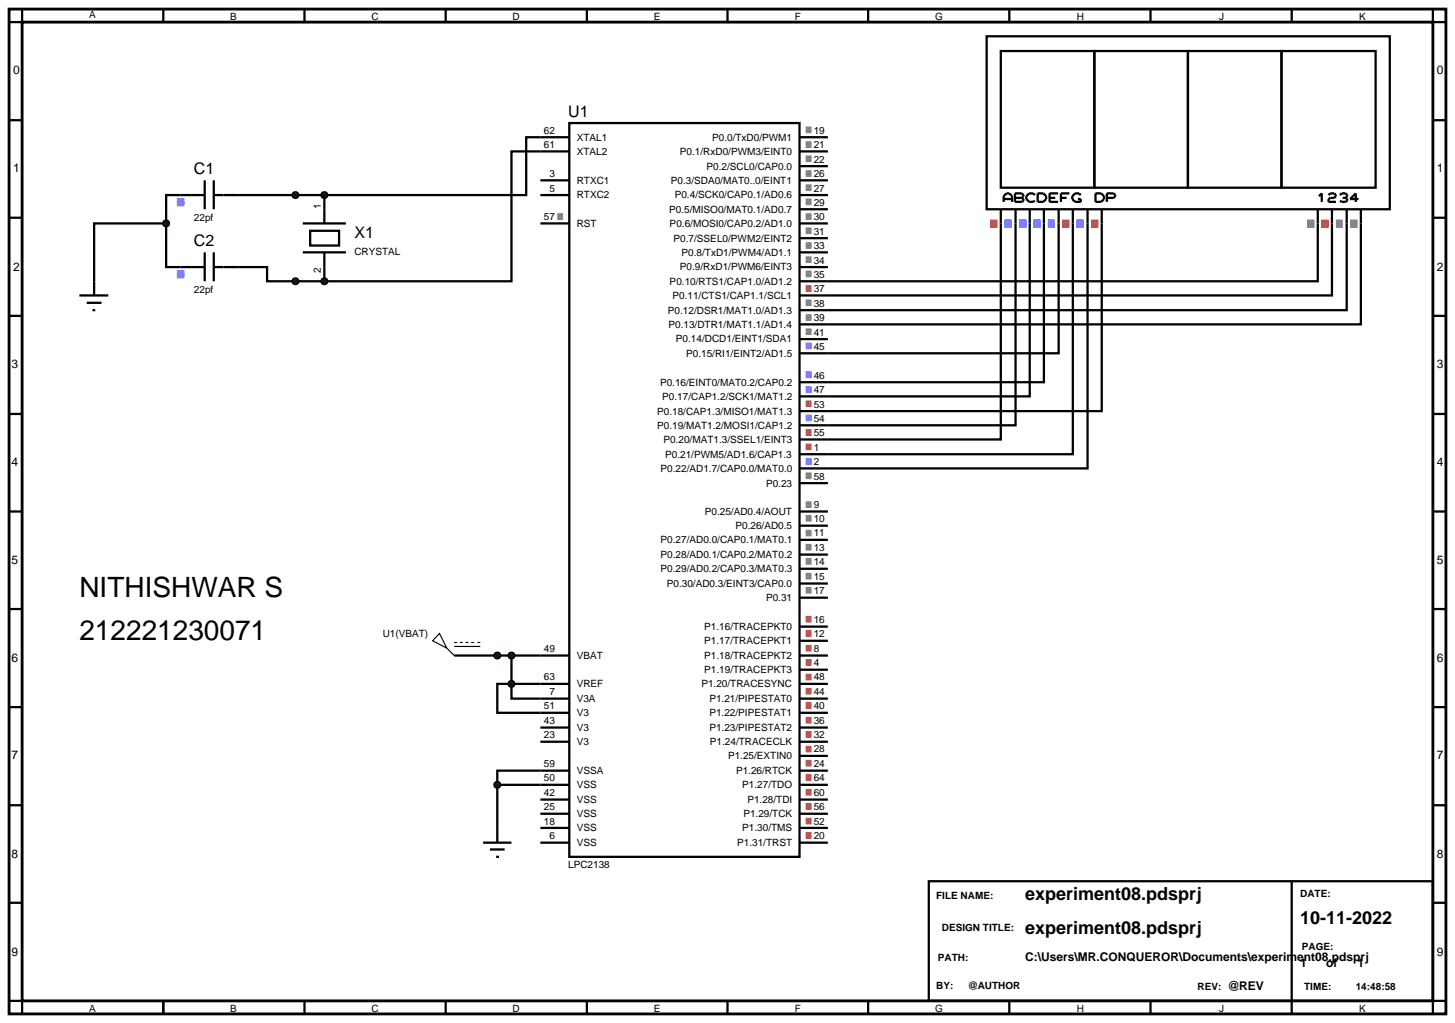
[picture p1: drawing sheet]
<svg xmlns="http://www.w3.org/2000/svg" width="257mm" height="180mm" viewBox="0 0 257 180" stroke-linecap="round" stroke-linejoin="round" font-family="sans-serif">
<path d="M1.6 1.6h253.4v177.2h-253.4zM3.9 3.9h248.8v172.6h-248.8z" fill="none" stroke="#000" stroke-width=".5"/>
<g fill="none" stroke="#000" stroke-width=".4">
<path d="M3.9 1.6v2.3h-2.3M28.8 1.6v2.3M53.7 1.6v2.3M78.6 1.6v2.3M103.5 1.6v2.3M128.3 1.6v2.3M153.1 1.6v2.3M178 1.6v2.3M202.9 1.6v2.3M227.8 1.6v2.3M252.7 1.6v2.3h2.3M1.6 21.2h2.3"/>
<path d="M1.6 38.4h2.3M29.3 39.4v7.7h6.8M29.3 39.4h-12.7v10.2M36.1 34.4h-6.8v5M36.1 31.8v5.1M37.7 34.4h19.5M37.7 31.8v5.1M57.2 34.4v2.5M95.3 34.4h5.1M95.3 31.8h5.1M95.3 39.4h5.1M100.4 21.7h40.6v129.4h-40.6z"/>
<path d="M100.4 24.2h-7.6v10.2h-35.6M100.4 26.7h-10.2v22.9h-33M141 34.4h5M141 24.2h5M141 26.7h5M141 29.3h5M141 31.8h5M141 36.9h5M141 39.4h5M176.5 39.4v38.1h-35.5M179.1 39.4v35.6h-38.1M181.6 39.4v30.5h-40.6"/>
<path d="M184.1 39.4v28h-43.1M186.7 39.4v22.9h-45.7M189.2 39.4v40.7h-48.2M191.8 39.4v43.2h-50.8M194.3 39.4v33.1h-53.3M232.4 39.4v10.2h-91.4M234.9 39.4v12.7h-93.9M237.5 39.4v15.3h-96.5M240 39.4v17.8h-99M252.7 21.2h2.3M252.7 38.4h2.3M1.6 55.7h2.3"/>
<path d="M36.1 44.5v5.1M37.7 47.1h9.4v2.5h10.1M37.7 44.5v5.1M57.2 47.1v2.5M141 47.1h5M141 42h5M141 44.5h5M141 59.8h5M252.7 55.7h2.3M1.6 73h2.3M252.7 73h2.3M1.6 90.2h2.3"/>
<path d="M141 90.2h5M141 85.2h5M141 95.2h5M141 97.8h5M141 92.7h5M252.7 90.2h2.3M1.6 107.4h2.3M80.1 115.6h20.3M90.2 115.6v5M141 115.6h5M141 100.3h5M141 102.9h5"/>
<path d="M141 110.5h5M141 113h5M141 118.1h5M141 105.4h5M252.7 107.4h2.3M1.6 124.7h2.3M87.7 138.4v7.6M87.7 138.4h12.7M90.2 120.6v2.6h10.2M90.2 120.6h-2.5v5.1h12.7M90.2 120.6h10.2M95.3 130.8h5.1"/>
<path d="M95.3 128.3h5.1M100.4 135.9h-12.7v2.5M141 138.4h5M141 120.6h5M141 130.8h5M141 135.9h5M141 123.2h5M141 125.7h5M141 128.3h5M141 133.3h5M252.7 124.7h2.3M1.6 142h2.3"/>
<path d="M1.6 159.2h2.3M95.3 148.6h5.1M95.3 141h5.1M95.3 143.5h5.1M95.3 146h5.1M141 148.6h5M141 141h5M141 143.5h5M141 146h5M163.8 155.4h88.9v21.1h-88.9zM227.8 155.4v23.4M252.7 142h2.3"/>
<path d="M252.7 159.2h2.3M1.6 176.5h2.3v2.3M28.8 176.5v2.3M53.7 176.5v2.3M78.6 176.5v2.3M103.5 176.5v2.3M128.3 176.5v2.3M153.1 176.5v2.3M178 176.5v2.3M202.9 176.5v2.3M255 176.5h-2.3v2.3"/>
</g>
<g fill="none" stroke="#4040ff" stroke-width=".18">
<path d="M31.2 35h1.3M31.2 35.1h1.3M31.2 35.2h1.3M31.2 35.3h1.3M31.2 35.4h1.3M31.2 35.5h1.3M31.2 35.6h1.3M31.2 35.7h1.3M31.2 35.8h1.3M31.2 35.9h1.3M31.2 36h1.3M31.2 36.1h1.3"/>
<path d="M31.2 36.2h1.3M31.2 36.3h1.3M31.2 47.7h1.3M31.2 47.8h1.3M31.2 47.9h1.3M31.2 48h1.3M31.2 48.1h1.3M31.2 48.2h1.3M31.2 48.3h1.3M31.2 48.4h1.3M31.2 48.5h1.3M31.2 48.6h1.3"/>
<path d="M31.2 48.7h1.3M31.2 48.8h1.3M31.2 48.9h1.3M31.2 49h1.3M142.1 60.5h1M142.1 60.6h1M142.1 60.7h1M142.1 60.8h1M142.1 60.9h1M142.1 61h1M142.1 61.1h1M142.1 61.2h1"/>
<path d="M142.1 61.3h1M142.1 61.4h1M142.1 61.5h1M142.1 65.6h1M142.1 65.7h1M142.1 65.8h1M142.1 65.9h1M142.1 66h1M142.1 66.1h1M142.1 66.2h1M142.1 66.3h1M142.1 66.4h1"/>
<path d="M142.1 66.5h1M142.1 66.6h1M142.1 68.2h1M142.1 68.3h1M142.1 68.4h1M142.1 68.5h1M142.1 68.6h1M142.1 68.7h1M142.1 68.8h1M142.1 68.9h1M142.1 69h1M142.1 69.1h1"/>
<path d="M142.1 69.2h1M142.1 73.2h1M142.1 73.3h1M142.1 73.4h1M142.1 73.5h1M142.1 73.6h1M142.1 73.7h1M142.1 73.8h1M142.1 73.9h1M142.1 74h1M142.1 74.1h1M142.1 74.2h1"/>
<path d="M142.1 80.9h1M142.1 81h1M142.1 81.1h1M142.1 81.2h1M142.1 81.3h1M142.1 81.4h1M142.1 81.5h1M142.1 81.6h1M142.1 81.7h1M142.1 81.8h1M142.1 81.9h1"/>
</g>
<g fill="none" stroke="#808080" stroke-width=".18">
<path d="M98.3 37.7h1M98.3 37.8h1M98.3 37.9h1M98.3 38h1M98.3 38.1h1M98.3 38.2h1M98.3 38.3h1M98.3 38.4h1M98.3 38.5h1M98.3 38.6h1M98.3 38.7h1M142.1 22.4h1"/>
<path d="M142.1 22.5h1M142.1 22.6h1M142.1 22.7h1M142.1 22.8h1M142.1 22.9h1M142.1 23h1M142.1 23.1h1M142.1 23.2h1M142.1 23.3h1M142.1 23.4h1M142.1 25h1M142.1 25.1h1"/>
<path d="M142.1 25.2h1M142.1 25.3h1M142.1 25.4h1M142.1 25.5h1M142.1 25.6h1M142.1 25.7h1M142.1 25.8h1M142.1 25.9h1M142.1 26h1M142.1 27.5h1M142.1 27.6h1M142.1 27.7h1"/>
<path d="M142.1 27.8h1M142.1 27.9h1M142.1 28h1M142.1 28.1h1M142.1 28.2h1M142.1 28.3h1M142.1 28.4h1M142.1 28.5h1M142.1 30.1h1M142.1 30.2h1M142.1 30.3h1M142.1 30.4h1"/>
<path d="M142.1 30.5h1M142.1 30.6h1M142.1 30.7h1M142.1 30.8h1M142.1 30.9h1M142.1 31h1M142.1 31.1h1M142.1 32.6h1M142.1 32.7h1M142.1 32.8h1M142.1 32.9h1M142.1 33h1"/>
<path d="M142.1 33.1h1M142.1 33.2h1M142.1 33.3h1M142.1 33.4h1M142.1 33.5h1M142.1 33.6h1M142.1 35.1h1M142.1 35.2h1M142.1 35.3h1M142.1 35.4h1M142.1 35.5h1M142.1 35.6h1"/>
<path d="M142.1 35.7h1M142.1 35.8h1M142.1 35.9h1M142.1 36h1M142.1 36.1h1M142.1 37.7h1M142.1 37.8h1M142.1 37.9h1M142.1 38h1M142.1 38.1h1M142.1 38.2h1M142.1 38.3h1"/>
<path d="M142.1 38.4h1M142.1 38.5h1M142.1 38.6h1M142.1 38.7h1M142.1 40.2h1M142.1 40.3h1M142.1 40.4h1M142.1 40.5h1M142.1 40.6h1M142.1 40.7h1M142.1 40.8h1M142.1 40.9h1"/>
<path d="M142.1 41h1M142.1 41.1h1M142.1 41.2h1M142.1 42.8h1M142.1 42.9h1M142.1 43h1M142.1 43.1h1M142.1 43.2h1M142.1 43.3h1M142.1 43.4h1M142.1 43.5h1M142.1 43.6h1"/>
<path d="M142.1 43.7h1M142.1 43.8h1M142.1 45.3h1M142.1 45.4h1M142.1 45.5h1M142.1 45.6h1M142.1 45.7h1M142.1 45.8h1M142.1 45.9h1M142.1 46h1M142.1 46.1h1M142.1 46.2h1"/>
<path d="M142.1 46.3h1M142.1 47.8h1M142.1 47.9h1M142.1 48h1M142.1 48.1h1M142.1 48.2h1M142.1 48.3h1M142.1 48.4h1M142.1 48.5h1M142.1 48.6h1M142.1 48.7h1M142.1 48.8h1"/>
<path d="M142.1 52.9h1M142.1 53h1M142.1 53.1h1M142.1 53.2h1M142.1 53.3h1M142.1 53.4h1M142.1 53.5h1M142.1 53.6h1M142.1 53.7h1M142.1 53.8h1M142.1 53.9h1M142.1 55.5h1"/>
<path d="M142.1 55.6h1M142.1 55.7h1M142.1 55.8h1M142.1 55.9h1M142.1 56h1M142.1 56.1h1M142.1 56.2h1M142.1 56.3h1M142.1 56.4h1M142.1 56.5h1M142.1 58h1M142.1 58.1h1"/>
<path d="M142.1 58.2h1M142.1 58.3h1M142.1 58.4h1M142.1 58.5h1M142.1 58.6h1M142.1 58.7h1M142.1 58.8h1M142.1 58.9h1M142.1 59h1M142.1 83.4h1M142.1 83.5h1M142.1 83.6h1"/>
<path d="M142.1 83.7h1M142.1 83.8h1M142.1 83.9h1M142.1 84h1M142.1 84.1h1M142.1 84.2h1M142.1 84.3h1M142.1 84.4h1M142.1 88.5h1M142.1 88.6h1M142.1 88.7h1M142.1 88.8h1"/>
<path d="M142.1 88.9h1M142.1 89h1M142.1 89.1h1M142.1 89.2h1M142.1 89.3h1M142.1 89.4h1M142.1 89.5h1M142.1 93.5h1M142.1 93.6h1M142.1 93.7h1M142.1 93.8h1M142.1 93.9h1"/>
<path d="M142.1 94h1M142.1 94.1h1M142.1 94.2h1M142.1 94.3h1M142.1 94.4h1M142.1 94.5h1M142.1 96h1M142.1 96.1h1M142.1 96.2h1M142.1 96.3h1M142.1 96.4h1M142.1 96.5h1"/>
<path d="M142.1 96.6h1M142.1 96.7h1M142.1 96.8h1M142.1 96.9h1M142.1 97h1M142.1 98.5h1M142.1 98.6h1M142.1 98.7h1M142.1 98.8h1M142.1 98.9h1M142.1 99h1M142.1 99.1h1"/>
<path d="M142.1 99.2h1M142.1 99.3h1M142.1 99.4h1M142.1 99.5h1M142.1 90.9h1M142.1 91h1M142.1 91.1h1M142.1 91.2h1M142.1 91.3h1M142.1 91.4h1M142.1 91.5h1M142.1 91.6h1"/>
<path d="M142.1 91.7h1M142.1 91.8h1M142.1 91.9h1M142.1 101.1h1M142.1 101.2h1M142.1 101.3h1M142.1 101.4h1M142.1 101.5h1M142.1 101.6h1M142.1 101.7h1M142.1 101.8h1M142.1 101.9h1"/>
<path d="M142.1 102h1M142.1 102.1h1M142.1 103.6h1M142.1 103.7h1M142.1 103.8h1M142.1 103.9h1M142.1 104h1M142.1 104.1h1M142.1 104.2h1M142.1 104.3h1M142.1 104.4h1M142.1 104.5h1"/>
<path d="M142.1 104.6h1"/>
</g>
<g fill="none" stroke="#ff4040" stroke-width=".18">
<path d="M142.1 50.4h1M142.1 50.5h1M142.1 50.6h1M142.1 50.7h1M142.1 50.8h1M142.1 50.9h1M142.1 51h1M142.1 51.1h1M142.1 51.2h1M142.1 51.3h1M142.1 51.4h1M142.1 70.7h1"/>
<path d="M142.1 70.8h1M142.1 70.9h1M142.1 71h1M142.1 71.1h1M142.1 71.2h1M142.1 71.3h1M142.1 71.4h1M142.1 71.5h1M142.1 71.6h1M142.1 71.7h1M142.1 75.8h1M142.1 75.9h1"/>
<path d="M142.1 76h1M142.1 76.1h1M142.1 76.2h1M142.1 76.3h1M142.1 76.4h1M142.1 76.5h1M142.1 76.6h1M142.1 76.7h1M142.1 76.8h1M142.1 78.3h1M142.1 78.4h1M142.1 78.5h1"/>
<path d="M142.1 78.6h1M142.1 78.7h1M142.1 78.8h1M142.1 78.9h1M142.1 79h1M142.1 79.1h1M142.1 79.2h1M142.1 79.3h1M142.1 108.7h1M142.1 108.8h1M142.1 108.9h1M142.1 109h1"/>
<path d="M142.1 109.1h1M142.1 109.2h1M142.1 109.3h1M142.1 109.4h1M142.1 109.5h1M142.1 109.6h1M142.1 109.7h1M142.1 111.2h1M142.1 111.3h1M142.1 111.4h1M142.1 111.5h1M142.1 111.6h1"/>
<path d="M142.1 111.7h1M142.1 111.8h1M142.1 111.9h1M142.1 112h1M142.1 112.1h1M142.1 112.2h1M142.1 113.8h1M142.1 113.9h1M142.1 114h1M142.1 114.1h1M142.1 114.2h1M142.1 114.3h1"/>
<path d="M142.1 114.4h1M142.1 114.5h1M142.1 114.6h1M142.1 114.7h1M142.1 114.8h1M142.1 116.3h1M142.1 116.4h1M142.1 116.5h1M142.1 116.6h1M142.1 116.7h1M142.1 116.8h1M142.1 116.9h1"/>
<path d="M142.1 117h1M142.1 117.1h1M142.1 117.2h1M142.1 117.3h1M142.1 118.9h1M142.1 119h1M142.1 119.1h1M142.1 119.2h1M142.1 119.3h1M142.1 119.4h1M142.1 119.5h1M142.1 119.6h1"/>
<path d="M142.1 119.7h1M142.1 119.8h1M142.1 119.9h1M142.1 121.4h1M142.1 121.5h1M142.1 121.6h1M142.1 121.7h1M142.1 121.8h1M142.1 121.9h1M142.1 122h1M142.1 122.1h1M142.1 122.2h1"/>
<path d="M142.1 122.3h1M142.1 122.4h1M142.1 123.9h1M142.1 124h1M142.1 124.1h1M142.1 124.2h1M142.1 124.3h1M142.1 124.4h1M142.1 124.5h1M142.1 124.6h1M142.1 124.7h1M142.1 124.8h1"/>
<path d="M142.1 124.9h1M142.1 126.5h1M142.1 126.6h1M142.1 126.7h1M142.1 126.8h1M142.1 126.9h1M142.1 127h1M142.1 127.1h1M142.1 127.2h1M142.1 127.3h1M142.1 127.4h1M142.1 127.5h1"/>
<path d="M142.1 129h1M142.1 129.1h1M142.1 129.2h1M142.1 129.3h1M142.1 129.4h1M142.1 129.5h1M142.1 129.6h1M142.1 129.7h1M142.1 129.8h1M142.1 129.9h1M142.1 130h1M142.1 131.6h1"/>
<path d="M142.1 131.7h1M142.1 131.8h1M142.1 131.9h1M142.1 132h1M142.1 132.1h1M142.1 132.2h1M142.1 132.3h1M142.1 132.4h1M142.1 132.5h1M142.1 132.6h1M142.1 134.1h1M142.1 134.2h1"/>
<path d="M142.1 134.3h1M142.1 134.4h1M142.1 134.5h1M142.1 134.6h1M142.1 134.7h1M142.1 134.8h1M142.1 134.9h1M142.1 135h1M142.1 135.1h1M142.1 136.6h1M142.1 136.7h1M142.1 136.8h1"/>
<path d="M142.1 136.9h1M142.1 137h1M142.1 137.1h1M142.1 137.2h1M142.1 137.3h1M142.1 137.4h1M142.1 137.5h1M142.1 137.6h1M142.1 139.2h1M142.1 139.3h1M142.1 139.4h1M142.1 139.5h1"/>
<path d="M142.1 139.6h1M142.1 139.7h1M142.1 139.8h1M142.1 139.9h1M142.1 140h1M142.1 140.1h1M142.1 140.2h1M142.1 141.7h1M142.1 141.8h1M142.1 141.9h1M142.1 142h1M142.1 142.1h1"/>
<path d="M142.1 142.2h1M142.1 142.3h1M142.1 142.4h1M142.1 142.5h1M142.1 142.6h1M142.1 142.7h1M142.1 144.3h1M142.1 144.4h1M142.1 144.5h1M142.1 144.6h1M142.1 144.7h1M142.1 144.8h1"/>
<path d="M142.1 144.9h1M142.1 145h1M142.1 145.1h1M142.1 145.2h1M142.1 145.3h1M142.1 146.8h1M142.1 146.9h1M142.1 147h1M142.1 147.1h1M142.1 147.2h1M142.1 147.3h1M142.1 147.4h1"/>
<path d="M142.1 147.5h1M142.1 147.6h1M142.1 147.7h1M142.1 147.8h1"/>
</g>
<path d="M28.9 39.1l.4-.2-.5 .5zM29.3 38.9l.3 .1 .2 .4zM29.3 39.9l.5-.5-.2 .4zM28.8 39.4l.5 .5-.4-.2z" fill="#004000" stroke="#000" stroke-width=".4"/>
<path d="M28.8 39.4l.5-.5 .5 .5-.5 .5z" fill="#004000"/>
<path d="M14 52.1h5.1M15.3 53.4h2.6M16.3 54.7h.5M16.6 49.6v2.5" fill="none" stroke="#000" stroke-width=".4"/>
<g fill="#004000" stroke="#000" stroke-width=".4">
<path d="M51.8 34l.3-.1-.5 .5zM52.1 33.9l.4 .2 .1 .3zM52.1 34.9l.5-.5-.1 .3zM51.6 34.4l.5 .5-.4-.2z"/>
<path d="M51.7 49.3l.4-.2-.5 .5zM52.1 49.1l.4 .2 .1 .3zM52.6 49.6l-.1 .3-.4 .2zM51.6 49.6l.5 .5-.4-.2z"/>
</g>
<g fill="#004000">
<path d="M52.1 33.9l.5 .5-.5 .5-.5-.5z"/>
<path d="M51.6 49.6l.5-.5 .5 .5-.5 .5z"/>
</g>
<path d="M53.4 39.4h7.6M57.2 36.9v2.5M53.4 44.5h7.6M54.7 40.7h5.1v2.6h-5.1zM57.2 44.5v2.6" fill="none" stroke="#000" stroke-width=".4"/>
<g fill="#004000" stroke="#000" stroke-width=".4">
<path d="M56.8 34.1l.4-.2-.5 .5zM57.2 33.9l.4 .2 .1 .3zM57.2 34.9l.5-.5-.1 .3zM56.7 34.4l.5 .5-.3-.1z"/>
<path d="M56.8 49.3l.4-.2-.5 .5zM57.2 49.1l.4 .2 .1 .3zM57.7 49.6l-.1 .3-.4 .2zM56.7 49.6l.5 .5-.4-.2z"/>
</g>
<g fill="#004000">
<path d="M56.7 34.4l.5-.5 .5 .5-.5 .5z"/>
<path d="M56.7 49.6l.5-.5 .5 .5-.5 .5z"/>
</g>
<path d="M77.5 111.7l1.3 2.6-2.5-1.3zM78.8 114.3l1.3 1.3M80.1 113.3h.5M80.1 114h4.6M81.1 113.3h.5M82.1 113.3h.5M83.1 113.3h.5M84.2 113.3h.5" fill="none" stroke="#000" stroke-width=".2"/>
<path d="M87.3 115.3l.4-.2-.5 .5zM87.7 115.1l.3 .1 .2 .4zM87.7 116.1l.5-.5-.2 .4zM87.2 115.6l.5 .5-.3-.1z" fill="#004000" stroke="#000" stroke-width=".4"/>
<path d="M87.2 115.6l.5-.5 .5 .5-.5 .5z" fill="#004000"/>
<path d="M85.2 148.6h5M86.4 149.8h2.6M87.5 151.1h.5M87.7 146v2.6" fill="none" stroke="#000" stroke-width=".4"/>
<g fill="#004000" stroke="#000" stroke-width=".4">
<path d="M87.3 138.1l.4-.2-.5 .5zM87.7 137.9l.4 .2 .1 .3zM87.7 138.9l.5-.5-.2 .4zM87.2 138.4l.5 .5-.3-.1z"/>
<path d="M89.9 115.2l.3-.1-.5 .5zM90.2 115.1l.3 .1 .2 .4zM90.7 115.6l-.2 .4-.3 .1zM89.7 115.6l.5 .5-.3-.1z"/>
<path d="M89.9 120.2l.3-.1-.5 .5zM90.2 120.1l.3 .1 .2 .4zM90.7 120.6l-.1 .3-.4 .2zM89.7 120.6l.5 .5-.4-.2z"/>
</g>
<g fill="#004000">
<path d="M87.2 138.4l.5-.5 .5 .5-.5 .5z"/>
<path d="M90.2 115.1l.5 .5-.5 .5-.5-.5z"/>
<path d="M90.2 120.1l.5 .5-.5 .5-.5-.5z"/>
</g>
<g fill="none" stroke="#000" stroke-width=".4">
<path d="M174 6.4h71.1v30.5h-71.1zM176.5 9h16.5v24.1h-16.5zM193 9h16.5v24.1h-16.5zM209.5 9h16.5v24.1h-16.5zM226 9h16.6v24.1h-16.6zM176.5 36.9v2.5M177 35.6v-1l.5-.5h.5l.5 .5v1M177 35.1h1.5M179 34.1h1.2l.3 .3v.2l-.3 .3 .3 .2v.3l-.3 .2h-1.2zM179 34.9h1.2M179.1 36.9v2.5M181.6 36.9v2.5"/>
<path d="M182.5 34.4l-.3-.3h-.7l-.5 .5v.5l.5 .5h.7l.3-.2M183 34.1h1l.5 .5v.5l-.5 .5h-1zM184.1 36.9v2.5M185.1 34.9h1M186.6 34.1h-1.5v1.5h1.5M186.7 36.9v2.5M187.1 34.9h1M188.6 34.1h-1.5v1.5M189.2 36.9v2.5M190.6 34.4l-.3-.3h-.7l-.5 .5v.5l.5 .5h1v-.5h-.5M191.8 36.9v2.5M193.2 34.1h1l.5 .5v.5l-.5 .5h-1z"/>
<path d="M194.3 36.9v2.5M195.2 34.9h1.2l.3-.3v-.2l-.3-.3h-1.2v1.5M232.4 36.9v2.5M232.6 34.6l.5-.5v1.5M234.3 34.4l.3-.3h.7l.3 .3v.2l-.3 .3h-.7l-.3 .2v.5h1.3M234.9 36.9v2.5M236.3 34.4l.3-.3h.7l.3 .3v.2l-.3 .3M236.8 34.9h.5M237.3 34.9l.3 .2v.3l-.3 .2h-.7l-.3-.2M237.5 36.9v2.5M239.6 35.1h-1.5l1-1v1.5M240 36.9v2.5"/>
</g>
<g fill="none" stroke="#808080" stroke-width=".18">
<path d="M230.5 38.8h1.3M230.5 38.9h1.3M230.5 39h1.3M230.5 39.1h1.3M230.5 39.2h1.3M230.5 39.3h1.3M230.5 39.4h1.3M230.5 39.5h1.3M230.5 39.6h1.3M230.5 39.7h1.3M230.5 39.8h1.3M230.5 39.9h1.3"/>
<path d="M235.6 38.8h1.2M235.6 38.9h1.2M235.6 39h1.2M235.6 39.1h1.2M235.6 39.2h1.2M235.6 39.3h1.2M235.6 39.4h1.2M235.6 39.5h1.2M235.6 39.6h1.2M235.6 39.7h1.2M235.6 39.8h1.2M235.6 39.9h1.2"/>
<path d="M238.1 38.8h1.3M238.1 38.9h1.3M238.1 39h1.3M238.1 39.1h1.3M238.1 39.2h1.3M238.1 39.3h1.3M238.1 39.4h1.3M238.1 39.5h1.3M238.1 39.6h1.3M238.1 39.7h1.3M238.1 39.8h1.3M238.1 39.9h1.3"/>
<path d="M230.5 40h1.3M230.5 40.1h1.3M235.6 40h1.2M235.6 40.1h1.2M238.1 40h1.3M238.1 40.1h1.3"/>
</g>
<g fill="none" stroke="#ff4040" stroke-width=".18">
<path d="M174.6 38.8h1.3M174.6 38.9h1.3M174.6 39h1.3M174.6 39.1h1.3M174.6 39.2h1.3M174.6 39.3h1.3M174.6 39.4h1.3M174.6 39.5h1.3M174.6 39.6h1.3M174.6 39.7h1.3M174.6 39.8h1.3M174.6 39.9h1.3"/>
<path d="M187.3 38.8h1.3M187.3 38.9h1.3M187.3 39h1.3M187.3 39.1h1.3M187.3 39.2h1.3M187.3 39.3h1.3M187.3 39.4h1.3M187.3 39.5h1.3M187.3 39.6h1.3M187.3 39.7h1.3M187.3 39.8h1.3M187.3 39.9h1.3"/>
<path d="M192.4 38.8h1.3M192.4 38.9h1.3M192.4 39h1.3M192.4 39.1h1.3M192.4 39.2h1.3M192.4 39.3h1.3M192.4 39.4h1.3M192.4 39.5h1.3M192.4 39.6h1.3M192.4 39.7h1.3M192.4 39.8h1.3M192.4 39.9h1.3"/>
<path d="M233 38.8h1.3M233 38.9h1.3M233 39h1.3M233 39.1h1.3M233 39.2h1.3M233 39.3h1.3M233 39.4h1.3M233 39.5h1.3M233 39.6h1.3M233 39.7h1.3M233 39.8h1.3M233 39.9h1.3"/>
<path d="M174.6 40h1.3M174.6 40.1h1.3M187.3 40h1.3M187.3 40.1h1.3M192.4 40h1.3M192.4 40.1h1.3M233 40h1.3M233 40.1h1.3"/>
</g>
<g fill="none" stroke="#4040ff" stroke-width=".18">
<path d="M177.1 38.8h1.3M177.1 38.9h1.3M177.1 39h1.3M177.1 39.1h1.3M177.1 39.2h1.3M177.1 39.3h1.3M177.1 39.4h1.3M177.1 39.5h1.3M177.1 39.6h1.3M177.1 39.7h1.3M177.1 39.8h1.3M177.1 39.9h1.3"/>
<path d="M179.7 38.8h1.3M179.7 38.9h1.3M179.7 39h1.3M179.7 39.1h1.3M179.7 39.2h1.3M179.7 39.3h1.3M179.7 39.4h1.3M179.7 39.5h1.3M179.7 39.6h1.3M179.7 39.7h1.3M179.7 39.8h1.3M179.7 39.9h1.3"/>
<path d="M182.2 38.8h1.3M182.2 38.9h1.3M182.2 39h1.3M182.2 39.1h1.3M182.2 39.2h1.3M182.2 39.3h1.3M182.2 39.4h1.3M182.2 39.5h1.3M182.2 39.6h1.3M182.2 39.7h1.3M182.2 39.8h1.3M182.2 39.9h1.3"/>
<path d="M184.8 38.8h1.2M184.8 38.9h1.2M184.8 39h1.2M184.8 39.1h1.2M184.8 39.2h1.2M184.8 39.3h1.2M184.8 39.4h1.2M184.8 39.5h1.2M184.8 39.6h1.2M184.8 39.7h1.2M184.8 39.8h1.2M184.8 39.9h1.2"/>
<path d="M189.8 38.8h1.3M189.8 38.9h1.3M189.8 39h1.3M189.8 39.1h1.3M189.8 39.2h1.3M189.8 39.3h1.3M189.8 39.4h1.3M189.8 39.5h1.3M189.8 39.6h1.3M189.8 39.7h1.3M189.8 39.8h1.3M189.8 39.9h1.3"/>
<path d="M177.1 40h1.3M177.1 40.1h1.3M179.7 40h1.3M179.7 40.1h1.3M182.2 40h1.3M182.2 40.1h1.3M184.8 40h1.2M184.8 40.1h1.2M189.8 40h1.3M189.8 40.1h1.3"/>
</g>
<g font-size="4.9">
<text x="14" y="105.3">NITHISHWAR S</text>
<text x="14" y="112.9">212221230071</text>
</g>
<g font-size="3.2">
<text x="180.8" y="158.8">experiment08.pdsprj</text>
<text x="180.8" y="164.7">experiment08.pdsprj</text>
<text x="229.3" y="162.9">10-11-2022</text>
</g>
<g font-size="2.8">
<text x="100.2" y="20.6">U1</text>
<text x="34.2" y="30.7">C1</text>
<text x="62.5" y="42">X1</text>
<text x="34.2" y="43.4">C2</text>
</g>
<g font-size="2.1">
<text x="2.3" y="13.1">0</text>
<text x="253.4" y="13.1">0</text>
<text x="2.3" y="30.4">1</text>
<text x="253.4" y="30.4">1</text>
<text x="2.3" y="47.7">2</text>
<text x="253.4" y="47.7">2</text>
<text x="2" y="64.9">3</text>
<text x="253.4" y="64.9">3</text>
<text x="2" y="82.2">4</text>
<text x="253.4" y="82.2">4</text>
<text x="2" y="99.4">5</text>
<text x="253.4" y="99.4">5</text>
<text x="2" y="116.7">6</text>
<text x="253.4" y="116.7">6</text>
<text x="2" y="133.9">7</text>
<text x="253.4" y="133.9">7</text>
<text x="2" y="151.2">8</text>
<text x="253.4" y="151.2">8</text>
<text x="2" y="168.5">9</text>
<text x="180.8" y="169.5">C:\Users\MR.CONQUEROR\Documents\experiment08.pdsprj</text>
<text x="229.3" y="170.5">1</text>
<text x="233.9" y="170.5">of</text>
<text x="239.4" y="170.5">1</text>
<text x="253.4" y="168.5">9</text>
<text x="216.5" y="174.6">@REV</text>
</g>
<g font-size="1.8">
<text x="15.7" y="3.2">A</text>
<text x="40.6" y="3.5">B</text>
<text x="65.5" y="3.5">C</text>
<text x="90.4" y="3.5">D</text>
<text x="115.3" y="3.5">E</text>
<text x="140.2" y="3.5">F</text>
<text x="164.9" y="3.5">G</text>
<text x="189.9" y="3.5">H</text>
<text x="215" y="3.5">J</text>
<text x="239.7" y="3.5">K</text>
<text x="95.9" y="23.6">62</text>
<text x="143.5" y="23.6">19</text>
<text x="95.9" y="26.1">61</text>
<text x="101.7" y="24.8">XTAL1</text>
<text x="101.7" y="27.3">XTAL2</text>
<text x="119.9" y="27.3">P0.1/RxD0/PWM3/EINT0</text>
<text x="124.6" y="29.9">P0.2/SCL0/CAP0.0</text>
<text x="125.6" y="24.8">P0.0/TxD0/PWM1</text>
<text x="143.5" y="26.1">21</text>
<text x="143.5" y="28.7">22</text>
<text x="96.9" y="31.2">3</text>
<text x="96.9" y="33.8">5</text>
<text x="101.7" y="32.4">RTXC1</text>
<text x="101.7" y="35">RTXC2</text>
<text x="118.3" y="32.4">P0.3/SDA0/MAT0..0/EINT1</text>
<text x="119" y="35">P0.4/SCK0/CAP0.1/AD0.6</text>
<text x="143.5" y="31.2">26</text>
<text x="143.5" y="33.8">27</text>
<text x="34.2" y="38.9">22pf</text>
<text x="56.6" y="36.9" transform="rotate(-90 56.6 36.9)">1</text>
<text x="95.9" y="38.8">57</text>
<text x="101.7" y="40">RST</text>
<text x="118" y="37.5">P0.5/MISO0/MAT0.1/AD0.7</text>
<text x="118.1" y="40">P0.6/MOSI0/CAP0.2/AD1.0</text>
<text x="143.5" y="36.3">29</text>
<text x="143.5" y="38.8">30</text>
<text x="143.5" y="41.4">31</text>
<text x="62.5" y="44.9">CRYSTAL</text>
<text x="118.8" y="42.6">P0.7/SSEL0/PWM2/EINT2</text>
<text x="119.9" y="47.7">P0.9/RxD1/PWM6/EINT3</text>
<text x="120.2" y="45.1">P0.8/TxD1/PWM4/AD1.1</text>
<text x="143.5" y="43.9">33</text>
<text x="143.5" y="46.5">34</text>
<text x="34.2" y="51.6">22pf</text>
<text x="56.6" y="48.1" transform="rotate(-90 56.6 48.1)">2</text>
<text x="118.1" y="50.2">P0.10/RTS1/CAP1.0/AD1.2</text>
<text x="118.6" y="52.7">P0.11/CTS1/CAP1.1/SCL1</text>
<text x="143.5" y="49">35</text>
<text x="143.5" y="51.5">37</text>
<text x="117.8" y="55.3">P0.12/DSR1/MAT1.0/AD1.3</text>
<text x="117.9" y="57.8">P0.13/DTR1/MAT1.1/AD1.4</text>
<text x="143.5" y="54.1">38</text>
<text x="143.5" y="56.6">39</text>
<text x="143.5" y="59.2">41</text>
<text x="119.2" y="60.4">P0.14/DCD1/EINT1/SDA1</text>
<text x="121" y="62.9">P0.15/RI1/EINT2/AD1.5</text>
<text x="143.5" y="61.7">45</text>
<text x="116.4" y="68">P0.16/EINT0/MAT0.2/CAP0.2</text>
<text x="116.8" y="70.5">P0.17/CAP1.2/SCK1/MAT1.2</text>
<text x="143.5" y="66.8">46</text>
<text x="143.5" y="69.3">47</text>
<text x="143.5" y="71.9">53</text>
<text x="115.9" y="73.1">P0.18/CAP1.3/MISO1/MAT1.3</text>
<text x="115.9" y="75.6">P0.19/MAT1.2/MOSI1/CAP1.2</text>
<text x="143.5" y="74.4">54</text>
<text x="143.5" y="76.9">55</text>
<text x="116.5" y="83.2">P0.22/AD1.7/CAP0.0/MAT0.0</text>
<text x="117" y="78.1">P0.20/MAT1.3/SSEL1/EINT3</text>
<text x="117.3" y="80.7">P0.21/PWM5/AD1.6/CAP1.3</text>
<text x="143.5" y="79.5">1</text>
<text x="143.5" y="82">2</text>
<text x="135.1" y="85.8">P0.23</text>
<text x="143.5" y="84.6">58</text>
<text x="143.5" y="89.6">9</text>
<text x="116.5" y="95.8">P0.27/AD0.0/CAP0.1/MAT0.1</text>
<text x="124.3" y="90.8">P0.25/AD0.4/AOUT</text>
<text x="129.7" y="93.3">P0.26/AD0.5</text>
<text x="143.5" y="94.6">11</text>
<text x="143.5" y="92.1">10</text>
<text x="116.5" y="98.4">P0.28/AD0.1/CAP0.2/MAT0.2</text>
<text x="116.5" y="100.9">P0.29/AD0.2/CAP0.3/MAT0.3</text>
<text x="143.5" y="97.2">13</text>
<text x="143.5" y="99.7">14</text>
<text x="117.6" y="103.5">P0.30/AD0.3/EINT3/CAP0.0</text>
<text x="135.1" y="106">P0.31</text>
<text x="143.5" y="102.3">15</text>
<text x="143.5" y="104.8">17</text>
<text x="67.5" y="112.3">U1(VBAT)</text>
<text x="124.2" y="111.1">P1.16/TRACEPKT0</text>
<text x="124.2" y="113.6">P1.17/TRACEPKT1</text>
<text x="143.5" y="109.9">16</text>
<text x="143.5" y="112.4">12</text>
<text x="95.9" y="120">63</text>
<text x="95.9" y="115">49</text>
<text x="101.7" y="116.2">VBAT</text>
<text x="124.2" y="116.2">P1.18/TRACEPKT2</text>
<text x="124.2" y="118.7">P1.19/TRACEPKT3</text>
<text x="143.5" y="115">8</text>
<text x="143.5" y="117.5">4</text>
<text x="143.5" y="120">48</text>
<text x="95.9" y="125.1">51</text>
<text x="96.9" y="122.6">7</text>
<text x="101.7" y="121.2">VREF</text>
<text x="101.7" y="123.8">V3A</text>
<text x="123.7" y="121.2">P1.20/TRACESYNC</text>
<text x="125.1" y="123.8">P1.21/PIPESTAT0</text>
<text x="143.5" y="122.6">44</text>
<text x="143.5" y="125.1">40</text>
<text x="95.9" y="130.2">23</text>
<text x="95.9" y="127.7">43</text>
<text x="101.7" y="131.4">V3</text>
<text x="101.7" y="128.9">V3</text>
<text x="101.7" y="126.3">V3</text>
<text x="125.1" y="126.3">P1.22/PIPESTAT1</text>
<text x="125.1" y="128.9">P1.23/PIPESTAT2</text>
<text x="125.2" y="131.4">P1.24/TRACECLK</text>
<text x="143.5" y="127.7">36</text>
<text x="143.5" y="130.2">32</text>
<text x="95.9" y="135.3">59</text>
<text x="95.9" y="137.8">50</text>
<text x="101.7" y="136.5">VSSA</text>
<text x="128.4" y="133.9">P1.25/EXTIN0</text>
<text x="129.8" y="136.5">P1.26/RTCK</text>
<text x="143.5" y="132.7">28</text>
<text x="143.5" y="135.3">24</text>
<text x="143.5" y="137.8">64</text>
<text x="95.9" y="142.9">25</text>
<text x="95.9" y="140.4">42</text>
<text x="101.7" y="141.6">VSS</text>
<text x="101.7" y="139">VSS</text>
<text x="130.9" y="139">P1.27/TDO</text>
<text x="131.8" y="141.6">P1.28/TDI</text>
<text x="143.5" y="140.4">60</text>
<text x="143.5" y="142.9">56</text>
<text x="95.9" y="145.4">18</text>
<text x="96.9" y="148">6</text>
<text x="101.7" y="149.2">VSS</text>
<text x="101.7" y="146.6">VSS</text>
<text x="101.7" y="144.1">VSS</text>
<text x="130" y="149.2">P1.31/TRST</text>
<text x="130.9" y="146.6">P1.30/TMS</text>
<text x="131.1" y="144.1">P1.29/TCK</text>
<text x="143.5" y="145.4">52</text>
<text x="143.5" y="148">20</text>
<text x="100.2" y="153.1">LPC2138</text>
<text x="165.1" y="158.6">FILE NAME:</text>
<text x="229.3" y="158.1">DATE:</text>
<text x="166.1" y="164.2">DESIGN TITLE:</text>
<text x="229.6" y="167.5">PAGE:</text>
<text x="165.4" y="169.5">PATH:</text>
<text x="15.7" y="178.4">A</text>
<text x="40.6" y="178.4">B</text>
<text x="65.5" y="178.4">C</text>
<text x="90.4" y="178.4">D</text>
<text x="115.3" y="178.4">E</text>
<text x="140.2" y="178.4">F</text>
<text x="164.9" y="178.4">G</text>
<text x="165.1" y="174.4">BY:</text>
<text x="170.7" y="174.4">@AUTHOR</text>
<text x="189.9" y="178.4">H</text>
<text x="211.2" y="174.6">REV:</text>
<text x="215" y="178.4">J</text>
<text x="230" y="174.6">TIME:</text>
<text x="239.1" y="174.6">14:48:58</text>
<text x="239.7" y="178.4">K</text>
</g>
</svg>
